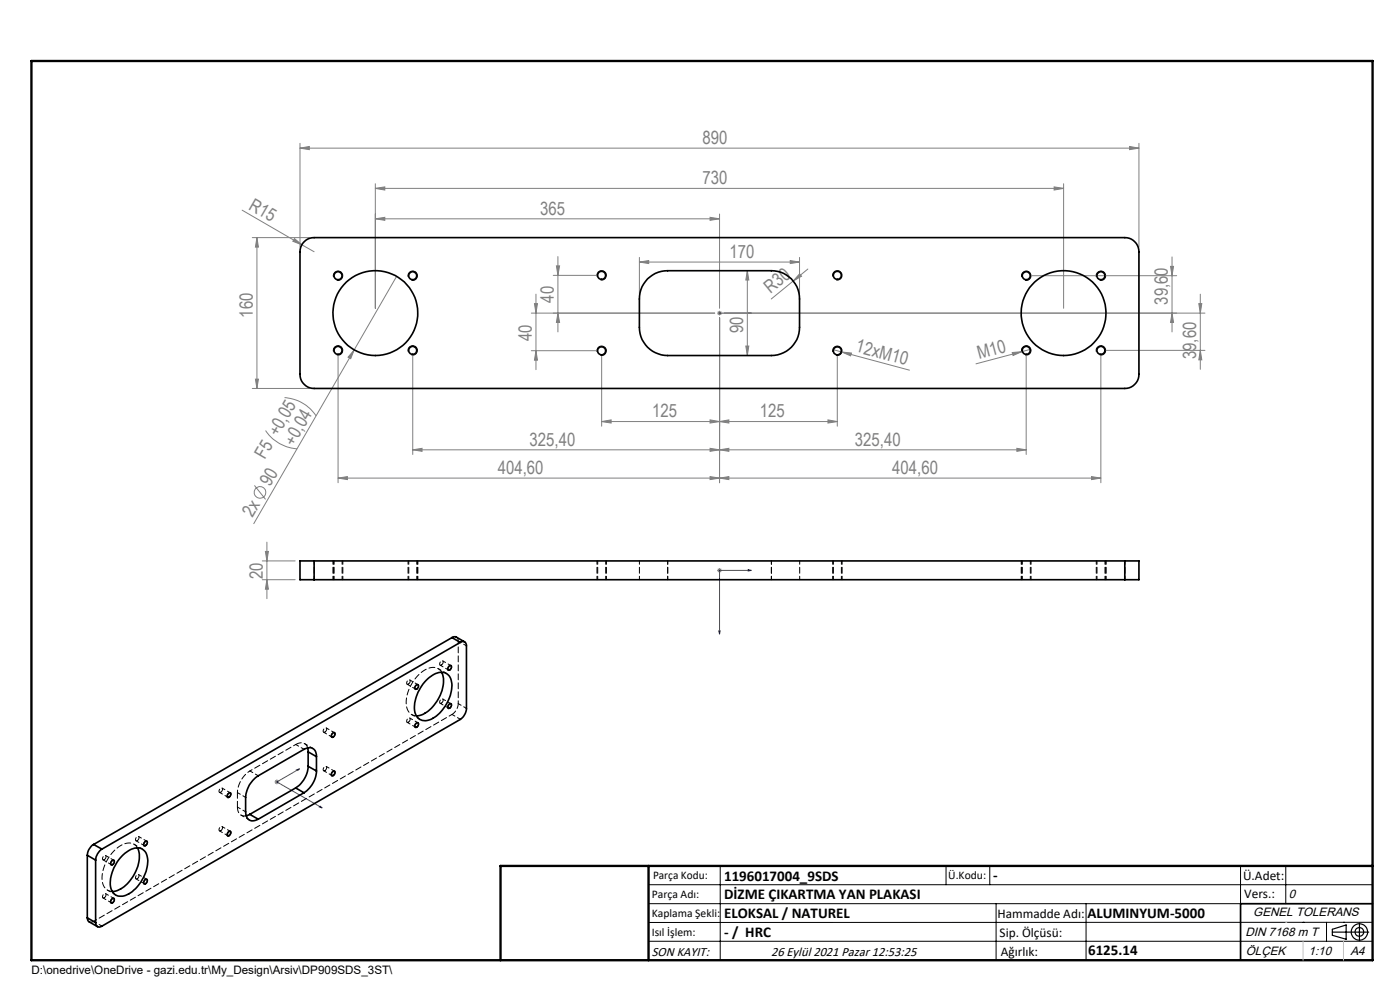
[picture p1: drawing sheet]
<svg xmlns="http://www.w3.org/2000/svg" width="297mm" height="210mm" viewBox="0 0 297 210" stroke-linecap="round" stroke-linejoin="round" font-family="sans-serif">
<g fill="none" stroke="#808080" stroke-width=".21">
<path d="M63.6 31.4l2-.3v.6zM63.6 30.4v22M63.6 31.4h178M79.6 40l2-.4v.7zM79.6 39v26.4M79.6 40h146M223.6 39.6l2 .4-2 .3zM225.6 39v26.4M239.6 31.1l2 .3-2 .3zM241.6 30.4v22M51.4 44.6l12.6 7.3M53.5 50.4h12.1"/>
<path d="M54.5 50.4l.3 2h-.6zM54.5 50.4v32M62.5 50.6l1.5 1.3-1.9-.7zM64 51.9l2.6 1.5M79.6 46.4l2-.3v.6zM79.6 46.4h73M84.1 58.6l-9 15.6M117.4 58.4h9.2M118 56.4h.7l-.3 2zM118.4 54.4v16M135.6 55.6l2-.3v.6zM135.6 54.6v7.8"/>
<path d="M135.6 55.6h34M150.6 46.1l2 .3-2 .3zM152.6 45.4v20M158.5 57.4l.4 2h-.7zM158.5 57.4v18M167.6 55.3l2 .3-2 .3zM169.6 54.6v7.8M169.6 58.1l.4 .5-1.7 1zM171.4 57.1l-7.8 6.3M218.7 58.5h30.9M248.3 56.5h.7l-.4 2zM248.6 54.5v15.9"/>
<path d="M71.7 75.3v27.1M75.1 74.2l-.7 1.9-.6-.3zM75.1 74.2l-21.3 36.9M87.6 75.3v21.1M112.7 74.4h13.9M113.4 64.4h.6l-.3 2zM113.7 62.4v16M113.7 74.4l.3 2h-.6zM118.4 66.4l.3 2h-.7zM127.6 75.4v15M151.6 66.4h-38.9M152.1 66.4h1"/>
<path d="M152.3 66.1l.7 .7M152.6 67.4v35M152.6 65.9v1M153 66.1l-.7 .7M153.6 66.4h102M158.2 73.4h.7l-.4 2zM176.7 74.1l1.9 .6M177.6 75.4v15M178.6 74.7l2 .2-.2 .6zM178.6 74.7l14.3 3.8M214.7 74.8l2-.2-1.8 .8zM216.7 74.6l-9.7 2.6"/>
<path d="M217.7 75.3v21.1M218.7 74.1l-2 .5M233.5 75.3v27.1M234.6 74.3h21M248.6 66.4l.4 2h-.7zM254.3 64.4h.7l-.4 2zM254.6 74.3l.4 2h-.7zM254.6 62.4v15.9M53.5 82.4h12.1M54.2 80.4h.6l-.3 2zM56.3 91.3a8.8 8.8 0 0 0 6.7 3.9M60.4 84.3a8.7 8.7 0 0 1 6.7 3.9"/>
<path d="M87.6 95.4l1.9-.3v.6zM87.6 95.4h130.1M127.6 89.4l2-.3v.6zM127.6 89.4h50M150.6 89.1l2 .3-2 .3zM150.6 95.1l2 .3-2 .3zM152.6 89.4l2-.3v.6zM152.6 95.4l2-.3v.6zM175.6 89.1l2 .3-2 .3zM215.7 95.1l2 .3-2 .3zM54 103l2.3 2.9M55.6 119h7"/>
<path d="M56.3 117h.6l-.3 2zM56.6 115v12M71.7 101.4l2-.3v.6zM150.6 101.1l2 .3-2 .3zM152.6 101.4l2-.3v.6zM231.6 101.1l1.9 .3-1.9 .3zM233.5 101.4h-161.8M55.6 123h7M56.6 123l.3 2h-.6zM152.1 121h1M152.3 120.6l.7 .7M152.6 120.5v1"/>
<path d="M153 120.6l-.7 .7M58.2 165.9h1M58.4 165.5l.7 .7M58.7 165.3v1.1M59.1 165.5l-.7 .7"/>
<circle cx="55.2" cy="104.5" r="1.23"/>
</g>
<g fill="none" stroke="#000" stroke-width=".21">
<path d="M70.7 58.8a1.01 1.01 0 0 1 .9-1.3 1.01 1.01 0 0 1 1.1 1.1 1.01 1.01 0 0 1-1.3 .9M86.6 58.8a1.01 1.01 0 0 1 .9-1.3 1.01 1.01 0 0 1 1.1 1.1 1.01 1.01 0 0 1-1.3 .9M126.6 58.7a1 1 0 0 1 .9-1.3 1 1 0 0 1 1.1 1 1 1 0 0 1-1.2 1M176.7 58.7a.99 .99 0 0 1 .8-1.3 .99 .99 0 0 1 1.1 1.1 .99 .99 0 0 1-1.2 .9M216.7 58.8a1 1 0 0 1 .9-1.3 1 1 0 0 1 1.1 1.1 1 1 0 0 1-1.2 .9M232.6 58.8a1 1 0 0 1 .9-1.3 1 1 0 0 1 1.1 1.1 1 1 0 0 1-1.3 .9M70.7 74.6a1.01 1.01 0 0 1 .9-1.3 1.01 1.01 0 0 1 1.1 1.1 1.01 1.01 0 0 1-1.3 .9M86.6 74.6a1.01 1.01 0 0 1 .9-1.3 1.01 1.01 0 0 1 1.1 1.1 1.01 1.01 0 0 1-1.3 .9M126.6 74.7a1.01 1.01 0 0 1 .9-1.3 1.01 1.01 0 0 1 1.1 1.1 1.01 1.01 0 0 1-1.2 .9M176.7 74.7a1 1 0 0 1 .9-1.3 1 1 0 0 1 1 1.1 1 1 0 0 1-1.2 .9M216.7 74.6a1 1 0 0 1 .9-1.3 1 1 0 0 1 1.1 1.1 1 1 0 0 1-1.2 .9M232.6 74.6a1 1 0 0 1 .9-1.3 1 1 0 0 1 1.1 1.1 1 1 0 0 1-1.3 .9"/>
<path d="M70.5 155.5a.36 .36 0 0 1 .6-.1 .36 .36 0 0 1-.1 .6 .45 .45 0 0 1-.3 .4 .45 .45 0 0 1-.5-.2zM88.3 153.3a.36 .36 0 0 1 .5 .1 .36 .36 0 0 1-.1 .5 .39 .39 0 0 1-.3 .5 .39 .39 0 0 1-.5-.4zM88.3 145.3a.36 .36 0 0 1 .5 0 .36 .36 0 0 1-.1 .5 .4 .4 0 0 1-.3 .4 .4 .4 0 0 1-.5-.2zM95.2 149.4l.1-.1a.33 .33 0 0 1 .4 0 .33 .33 0 0 1 .1 .4 .52 .52 0 0 1-.3 .5 .52 .52 0 0 1-.5-.1zM95.2 141.3l.1-.1a.33 .33 0 0 1 .5-.1 .33 .33 0 0 1 0 .5 .52 .52 0 0 1-.3 .5 .52 .52 0 0 1-.5 0zM30.6 178.6a.37 .37 0 0 1 .6-.2 .37 .37 0 0 1 .1 .6 .44 .44 0 0 1-.3 .4 .44 .44 0 0 1-.6-.2zM48.3 168.4a.37 .37 0 0 1 .6-.3 .37 .37 0 0 1 .1 .6 .44 .44 0 0 1-.3 .5 .44 .44 0 0 1-.5-.2zM48.4 176.4a.36 .36 0 0 1 .6-.1 .36 .36 0 0 1 0 .6 .45 .45 0 0 1-.3 .4 .45 .45 0 0 1-.5-.1zM70.4 163.8l.1-.1a.35 .35 0 0 1 .6-.1 .35 .35 0 0 1-.1 .5 .44 .44 0 0 1-.2 .5 .44 .44 0 0 1-.6-.2zM23.7 190.7a.38 .38 0 0 1 .6-.1 .38 .38 0 0 1-.1 .6 .37 .37 0 0 1-.4 .4 .37 .37 0 0 1-.4-.4zM23.7 182.6a.39 .39 0 0 1 .6 0 .39 .39 0 0 1-.1 .6 .37 .37 0 0 1-.4 .4 .37 .37 0 0 1-.4-.4zM30.8 186.5a.35 .35 0 0 1 .5 .1 .35 .35 0 0 1 0 .5 .44 .44 0 0 1-.4 .4 .44 .44 0 0 1-.5-.2l.1-.4z"/>
<path d="M137.6 187.7h153.6M137.6 191.7h153.6M137.6 199.7h153.6M152.8 183.7v20M200.7 183.7v4M210 183.7v4M211.3 191.7v12M230.4 191.7v12M263.2 183.7v20M272.8 183.7v8M276.4 195.6h.1M281.4 195.6v4.1"/>
<path d="M285 195.6h.1M291.2 195.6l-153.6 .1"/>
</g>
<g fill="none" stroke="#000" stroke-width=".25">
<path d="M282.6 197.7h7.8M282.6 197.1l3-.9v3l-3-.8zM288.4 195.8v3.8M106.2 203.7h185"/>
<circle cx="288.4" cy="197.7" r="1.74"/>
<circle cx="288.4" cy="197.7" r=".93"/>
</g>
<path d="M152.5 66.4h.3zM152.6 66.4h.1M152.6 66.4h6.8M159.4 66.4h-.7h.7M152.5 133.8h.3l-.2 .7zM158.7 120.8l.7 .2-.7 .1zM159.4 121h-6.8v13.5M62.9 163.3l.6-.2-.3 .3zM63.5 163.1l-4.8 2.8 9.6 5.5M67.7 171.2l.2-.2 .4 .4z" fill="none" stroke="#00f" stroke-width=".21"/>
<path d="M70.7 119v4M86.6 119v4M126.6 119v4M176.6 119v4M216.7 119v4M232.6 119v4M72.7 123v-4M88.6 123v-4M128.6 123v-4M178.6 123v-4M218.7 123v-4M234.6 123v-4" fill="none" stroke="#000" stroke-width=".21" stroke-dasharray="1.3 .6" stroke-dashoffset=".5"/>
<path d="M291.2 191.7h-28v12" fill="none" stroke="#000" stroke-width=".35"/>
<path d="M6.7 12.9h284.5v190.8h-284.5zM137.6 183.7v20M291.2 183.7h-185v20" fill="none" stroke="#000" stroke-width=".5"/>
<path d="M276.4 199.7v4M285 199.7v4" fill="none" stroke="#c0c0c0" stroke-width=".21"/>
<path d="M272.8 195.6h.1" fill="none" stroke="#c0c0c0" stroke-width=".25"/>
<g fill="#00f">
<path d="M158.7 66.4h.7zM152.5 66.4h.3z"/>
<path d="M158.7 120.8v.3l.7-.1zM152.5 133.8l.1 .7 .2-.7z"/>
<path d="M62.9 163.3l.3 .1 .3-.3zM67.7 171.2l.6 .2-.4-.4z"/>
</g>
<g fill="#808080">
<path d="M62.5 50.6l1.5 1.3-1.9-.7z"/>
<path d="M214.7 74.8l2-.2-1.8 .8z"/>
<path d="M169.6 58.1l.4 .5-1.7 1z"/>
<path d="M75.1 74.2l-.7 1.9-.6-.3z"/>
<path d="M178.6 74.7l2 .2-.2 .6z"/>
<path d="M150.6 89.1l2 .3-2 .3zM127.6 89.4l2-.3v.6zM150.6 95.1l2 .3-2 .3zM87.6 95.4l1.9-.3v.6zM150.6 101.1l2 .3-2 .3zM71.7 101.4l2-.3v.6z"/>
<path d="M63.6 31.4l2-.3v.6zM239.6 31.1l2 .3-2 .3zM79.6 46.4l2-.3v.6zM150.6 46.1l2 .3-2 .3zM79.6 40l2-.4v.7zM223.6 39.6l2 .4-2 .3zM152.6 89.4l2-.3v.6zM175.6 89.1l2 .3-2 .3zM152.6 95.4l2-.3v.6zM215.7 95.1l2 .3-2 .3zM152.6 101.4l2-.3v.6zM231.6 101.1l1.9 .3-1.9 .3z"/>
<path d="M167.6 55.3l2 .3-2 .3zM135.6 55.6l2-.3v.6z"/>
<path d="M54.2 80.4h.6l-.3 2zM54.5 50.4l.3 2h-.6zM118.4 66.4l.3 2h-.7zM118 56.4h.7l-.3 2zM248.6 66.4l.4 2h-.7zM248.3 56.5h.7l-.4 2zM56.6 123l.3 2h-.6zM56.3 117h.6l-.3 2z"/>
<path d="M113.4 64.4h.6l-.3 2zM113.7 74.4l.3 2h-.6zM254.3 64.4h.7l-.4 2zM254.6 74.3l.4 2h-.7zM158.5 57.4l.4 2h-.7zM158.2 73.4h.7l-.4 2z"/>
</g>
<g fill="none" stroke="#000" stroke-width=".35">
<path d="M64.5 51.3l.8-.6 1.3-.3h172a3 3 0 0 1 3 3v26a3 3 0 0 1-3 3h-172a3 3 0 0 1-3-3v-26l.2-.9zM137.4 59.2l.5-.5a5.8 5.8 0 0 1 3.7-1.3h22a5.9 5.9 0 0 1 6 6v6a6 6 0 0 1-6 6h-22a6 6 0 0 1-6-6l.1-6.6a5.9 5.9 0 0 1 1.7-3.6zM66.6 119h-3v4h3M66.6 119v4M66.6 119h172M238.6 119h3v4h-3M238.6 119v4M66.6 123h172M95.9 135.2l.8-.1 1.9 1.1M95.9 135.2l-76 43.9M95.9 135.2l1.7 1.1M97.6 136.3a.79 .79 0 0 1 1-.1 .79 .79 0 0 1 .4 .8v13.3a3.1 3.1 0 0 1-1.4 2.3l-76 43.9a.81 .81 0 0 1-.9 .1 .81 .81 0 0 1-.4-.9"/>
<path d="M97.6 136.3l-76 43.8M65.3 158.6l.1 .9M65.4 159.5l1.7 1M65.4 159.5v3.1M70.5 155.6a.28 .28 0 0 1 .4-.2 .28 .28 0 0 1 .1 .4 .39 .39 0 0 1-.2 .5 .39 .39 0 0 1-.5-.1zM88.1 153.6l.1-.1a.32 .32 0 0 1 .5-.1 .32 .32 0 0 1 0 .5 .37 .37 0 0 1-.5 .4 .37 .37 0 0 1-.1-.7zM88.2 145.4a.32 .32 0 0 1 .5-.1 .32 .32 0 0 1 0 .5l-.2 .3a.34 .34 0 0 1-.5 0 .34 .34 0 0 1 .1-.6zM90.3 144.4a3.9 3.9 0 0 1 4.3-1.6 3.3 3.3 0 0 1 1.1 3.8 8.2 8.2 0 0 1-4.9 6.2 2.36 2.36 0 0 1-2.9-2.9 9 9 0 0 1 2.4-5.5zM93.7 142.6a6.4 6.4 0 0 1-1.3 6.5 5.7 5.7 0 0 1-4.1 2.8M95.2 149.5l.1-.1a.3 .3 0 0 1 .5 0 .3 .3 0 0 1-.1 .5 .34 .34 0 0 1-.3 .3 .34 .34 0 0 1-.4-.2zM95.2 141.4l.1-.1a.3 .3 0 0 1 .5 0 .3 .3 0 0 1-.1 .5 .34 .34 0 0 1-.3 .4 .34 .34 0 0 1-.4-.3zM19.9 179.1a2.89 2.89 0 0 0-1.4 2.3"/>
<path d="M19.9 179.1l1.7 1M29.1 179.8a6.4 6.4 0 0 1-.9 6.2 5.9 5.9 0 0 1-4.4 3.1M30.7 178.6l.1-.1a.3 .3 0 0 1 .4 .1 .3 .3 0 0 1 0 .4 .34 .34 0 0 1-.3 .4 .34 .34 0 0 1-.4-.2zM48.4 168.4a.28 .28 0 0 1 .4-.2 .28 .28 0 0 1 .1 .4 .39 .39 0 0 1-.2 .5 .39 .39 0 0 1-.5-.2zM48.4 176.5a.28 .28 0 0 1 .4-.2 .28 .28 0 0 1 .1 .5 .39 .39 0 0 1-.2 .4 .39 .39 0 0 1-.5-.1zM53 172.7l-.8 .4M53 172.7l1.8 1.1M62.7 167.1l1.8 1.1M62.7 167.1l-9.7 5.6M64.5 168.2l-9.7 5.6M65.4 162.6a5.9 5.9 0 0 1-2.7 4.5M65.4 162.6l1.7 .9"/>
<path d="M67.1 163.5a5.8 5.8 0 0 1-2.6 4.7M67.1 160.5a1.62 1.62 0 0 0-.7-1.7 1.62 1.62 0 0 0-1.9 .2l-9.7 5.6a5.8 5.8 0 0 0-2.7 4.6v3a1.64 1.64 0 0 0 .8 1.8 1.64 1.64 0 0 0 1.9-.2M67.1 160.5v3M70.5 163.8a.28 .28 0 0 1 .4-.2 .28 .28 0 0 1 .1 .4 .37 .37 0 0 1-.3 .5 .37 .37 0 0 1-.4-.5zM18.5 194.7l.3 .7 1.9 1.2M18.5 181.4l1.8 1M18.5 194.7l1.8 1M18.5 181.4v13.3M20.3 182.4v13.3M21.6 180.1a3 3 0 0 0-1.3 2.3M23.7 190.7a.32 .32 0 0 1 .5 0 .32 .32 0 0 1 0 .5l-.2 .2a.34 .34 0 0 1-.5 0 .34 .34 0 0 1 .1-.5zM23.7 182.7a.3 .3 0 0 1 .4-.2 .3 .3 0 0 1 .1 .4 .41 .41 0 0 1-.2 .5 .41 .41 0 0 1-.5-.2z"/>
<path d="M25.8 181.6a4 4 0 0 1 4.3-1.6 3.4 3.4 0 0 1 1.1 3.9 8 8 0 0 1-5.2 6.2 2.41 2.41 0 0 1-2.6-2.9 9 9 0 0 1 2.4-5.6zM30.7 186.7l.1-.1a.3 .3 0 0 1 .4 .1 .3 .3 0 0 1 0 .4 .34 .34 0 0 1-.3 .4 .34 .34 0 0 1-.4-.3z"/>
<circle cx="71.7" cy="58.5" r=".85"/>
<circle cx="87.6" cy="58.5" r=".85"/>
<circle cx="127.6" cy="58.4" r=".85"/>
<circle cx="177.6" cy="58.4" r=".85"/>
<circle cx="217.7" cy="58.5" r=".85"/>
<circle cx="233.5" cy="58.5" r=".85"/>
<circle cx="71.7" cy="74.3" r=".85"/>
<circle cx="79.6" cy="66.4" r="9"/>
<circle cx="87.6" cy="74.3" r=".85"/>
<circle cx="127.6" cy="74.4" r=".86"/>
<circle cx="177.6" cy="74.4" r=".86"/>
<circle cx="217.7" cy="74.3" r=".85"/>
<circle cx="225.6" cy="66.4" r="9"/>
<circle cx="233.5" cy="74.3" r=".85"/>
</g>
<g fill="none" stroke="#000" stroke-width=".21" stroke-dasharray="1.3 .6" stroke-dashoffset=".5">
<path d="M70.6 119v4M70.9 119v4M86.7 119v4M126.8 119v4M135.6 119v4M141.6 119v4M163.6 119v4M169.6 119v4M176.8 119v4M216.6 119v4M216.9 119v4M232.7 119v4"/>
<path d="M238.6 119v4M66.6 123v-4M72.6 123v-4M88.4 123v-4M88.6 123v-4M96.8 135.1l.3 .4 .1 .5M128.5 123v-4M178.5 123v-4M218.6 123v-4M234.4 123v-4M234.6 123v-4M19.9 195.4l-.6 .2-.4-.1"/>
</g>
<path d="M93.7 142.6a2.44 2.44 0 0 0-3.7-.4 8.4 8.4 0 0 0-3.7 7.8 2.1 2.1 0 0 0 2.1 1.8M29.2 179.8a2.44 2.44 0 0 0-3.8-.3 8.4 8.4 0 0 0-3.6 7.8 2.1 2.1 0 0 0 2 1.8M50.4 168.1v3.1" fill="none" stroke="#000" stroke-width=".21" stroke-dasharray="1.3 .6" stroke-dashoffset=".1"/>
<path d="M68.9 155.3a.46 .46 0 0 0 .4-.4 .46 .46 0 0 0-.3-.5 .5 .5 0 0 0-.4 .4 .5 .5 0 0 0 .2 .5h.1M86.6 145.1a.46 .46 0 0 0 .4-.4 .46 .46 0 0 0-.3-.5 .5 .5 0 0 0-.4 .4 .5 .5 0 0 0 .2 .6l.1-.1M86.6 153.2a.46 .46 0 0 0 .4-.4 .46 .46 0 0 0-.3-.5 .5 .5 0 0 0-.4 .4 .5 .5 0 0 0 .2 .5h.1M93.6 141.1a.46 .46 0 0 0 .4-.5 .46 .46 0 0 0-.3-.4 .5 .5 0 0 0-.4 .4 .5 .5 0 0 0 .2 .5h.1M93.6 149.2a.46 .46 0 0 0 .4-.5 .46 .46 0 0 0-.3-.4 .5 .5 0 0 0-.4 .4 .5 .5 0 0 0 .2 .5h.1M29.1 178.3a.46 .46 0 0 0 .4-.4 .46 .46 0 0 0-.3-.5 .5 .5 0 0 0-.4 .4 .5 .5 0 0 0 .2 .6l.1-.1M46.8 168.1a.46 .46 0 0 0 .4-.5 .46 .46 0 0 0-.3-.4 .5 .5 0 0 0-.4 .4 .5 .5 0 0 0 .2 .5h.1M46.8 176.2a.46 .46 0 0 0 .4-.4 .46 .46 0 0 0-.3-.5 .5 .5 0 0 0-.4 .4 .5 .5 0 0 0 .2 .6l.1-.1M68.9 163.5a.46 .46 0 0 0 .4-.5 .46 .46 0 0 0-.3-.4 .5 .5 0 0 0-.4 .4 .5 .5 0 0 0 .2 .5h.1M22.1 182.4a.46 .46 0 0 0 .4-.5 .46 .46 0 0 0-.3-.4 .5 .5 0 0 0-.4 .4 .5 .5 0 0 0 .2 .5h.1M22.1 190.4a.46 .46 0 0 0 .4-.4 .46 .46 0 0 0-.3-.5 .5 .5 0 0 0-.4 .5 .5 .5 0 0 0 .2 .5l.1-.1M29.1 186.4a.46 .46 0 0 0 .4-.4 .46 .46 0 0 0-.3-.5 .5 .5 0 0 0-.4 .4 .5 .5 0 0 0 .2 .5h.1" fill="none" stroke="#000" stroke-width=".21" stroke-dasharray="1.3 .6" stroke-dashoffset=".3"/>
<g fill="none" stroke="#000" stroke-width=".21" stroke-dasharray="1.3 .6" stroke-dashoffset=".6">
<path d="M97.2 136l1.8 1M62.7 157.9l1.8 1M66.4 158.8l-1.8-1.1M68.7 155.3l1.7 1M71 155.4l-1.8-1M86.4 145.1l1.7 1.1M86.4 153.2l1.7 1M87.3 151.6l1.8 1M88.7 145.2l-1.8-1M88.7 153.3l-1.8-1M93.4 141.1l1.7 1M93.4 149.2l1.7 1"/>
<path d="M94.7 142.8l-1.7-1M95.7 141.2l-1.8-1M95.7 149.3l-1.8-1M95.9 151.5l1.8 1.1M99 150.3l-1.8-1M28.9 178.3l1.7 1.1M31.2 178.4l-1.8-1M46.6 168.1l1.7 1M46.6 176.2l1.7 1.1M48.9 168.2l-1.8-1M48.9 176.3l-1.8-1M50.4 168.1l1.7 1.1"/>
<path d="M50.4 171.2l1.7 1M51.1 172.9l1.8 1M53 163.5l1.8 1.1M68.7 163.5l1.7 1M71 163.6l-1.8-1M19.9 195.4l76-43.9M21.6 196.5l-1.7-1.1M21.9 182.4l1.7 1M21.9 190.5l1.7 1M22.8 188.8l1.8 1M24.2 182.5l-1.8-1M24.2 190.6l-1.8-1.1"/>
<path d="M28.9 186.4l1.7 1M30.2 180.1l-1.8-1M31.2 186.5l-1.8-1"/>
</g>
<path d="M62.7 157.9l-9.7 5.6M97.2 149.3v-13.3M53 163.5a5.9 5.9 0 0 0-2.6 4.6" fill="none" stroke="#000" stroke-width=".21" stroke-dasharray="1.3 .6" stroke-dashoffset=".7"/>
<path d="M65.3 158.6a1.55 1.55 0 0 0-2.6-.7M50.4 171.2a1.55 1.55 0 0 0 1.8 1.8" fill="none" stroke="#000" stroke-width=".21" stroke-dasharray="1.3 .6"/>
<path d="M97.2 149.3a2.93 2.93 0 0 1-1.3 2.2" fill="none" stroke="#000" stroke-width=".21" stroke-dasharray="1.3 .6" stroke-dashoffset=".2"/>
<g font-size="3.9" fill="#808080">
<text x="149.1" y="30.5">890</text>
<text x="149.1" y="39.1">730</text>
<text x="52.6" y="44.3" transform="rotate(30 52.6 44.3)">R15</text>
<text x="114.6" y="45.5">365</text>
<text x="154.7" y="54.7">170</text>
<text x="117.5" y="64.2" transform="rotate(-90 117.5 64.2)">40</text>
<text x="163.5" y="62.4" transform="rotate(-39 163.5 62.4)">R30</text>
<text x="247.8" y="64.6" transform="rotate(-90 247.8 64.6)">39,60</text>
<text x="53.7" y="67.4" transform="rotate(-90 53.7 67.4)">160</text>
<text x="157.7" y="70.7" transform="rotate(-90 157.7 70.7)">90</text>
<text x="112.9" y="72.4" transform="rotate(-90 112.9 72.4)">40</text>
<text x="181.4" y="74.5" transform="rotate(15 181.4 74.5)">12xM10</text>
<text x="207.7" y="76.2" transform="rotate(-15 207.7 76.2)">M10</text>
<text x="253.8" y="76.2" transform="rotate(-90 253.8 76.2)">39,60</text>
<text x="138.3" y="88.5">125</text>
<text x="161.2" y="88.5">125</text>
<text x="62.3" y="94.7" transform="rotate(-60 62.3 94.7)">+0,04</text>
<text x="112.4" y="94.5">325,40</text>
<text x="181.3" y="94.5">325,40</text>
<text x="56.2" y="97.6" transform="rotate(-60 56.2 97.6)">F5 +0,05</text>
<text x="105.6" y="100.5">404,60</text>
<text x="189.3" y="100.5">404,60</text>
<text x="57.3" y="103.3" transform="rotate(-60 57.3 103.3)">90</text>
<text x="53.6" y="109.9" transform="rotate(-60 53.6 109.9)">2x</text>
<text x="55.8" y="122.8" transform="rotate(-90 55.8 122.8)">20</text>
</g>
<g font-size="3.2">
<text x="153.6" y="186.8">1196017004_9SDS</text>
<text x="153.6" y="190.8">DİZME ÇIKARTMA YAN PLAKASI</text>
<text x="210.7" y="186.6">-</text>
<text x="153.6" y="194.8">ELOKSAL / NATUREL</text>
<text x="230.7" y="194.8">ALUMINYUM-5000</text>
<text x="153.6" y="198.8">- / HRC</text>
<text x="230.8" y="202.6">6125.14</text>
</g>
<g font-size="2.8">
<text x="263.7" y="186.7">Ü.Adet:</text>
<text x="263.9" y="190.5">Vers.:</text>
<text x="211.6" y="194.8">Hammadde Adı:</text>
<text x="138.3" y="202.8">SON KAYIT:</text>
<text x="163.6" y="202.8">26 Eylül 2021 Pazar 12:53:25</text>
<text x="212.1" y="198.7">Sip. Ölçüsü:</text>
<text x="212.3" y="202.7">Ağırlık:</text>
</g>
<g font-size="2.6">
<text x="273.4" y="190.4">0</text>
<text x="265.9" y="194.4">GENEL TOLERANS</text>
<text x="264.2" y="198.5">DIN 7168 m T</text>
<text x="264.3" y="202.6">ÖLÇEK</text>
<text x="277.6" y="202.6">1:10</text>
<text x="286.5" y="202.6">A4</text>
</g>
<g font-size="2.5">
<text x="138.3" y="190.5">Parça Adı:</text>
<text x="138.5" y="186.5">Parça Kodu:</text>
<text x="201.2" y="186.5">Ü.Kodu:</text>
<text x="138.3" y="194.5">Kaplama Şekli:</text>
<text x="138.3" y="198.6">Isıl İşlem:</text>
<text x="6.7" y="206.7">D:\onedrive\OneDrive - gazi.edu.tr\My_Design\Arsiv\DP909SDS_3ST\</text>
</g>
</svg>
